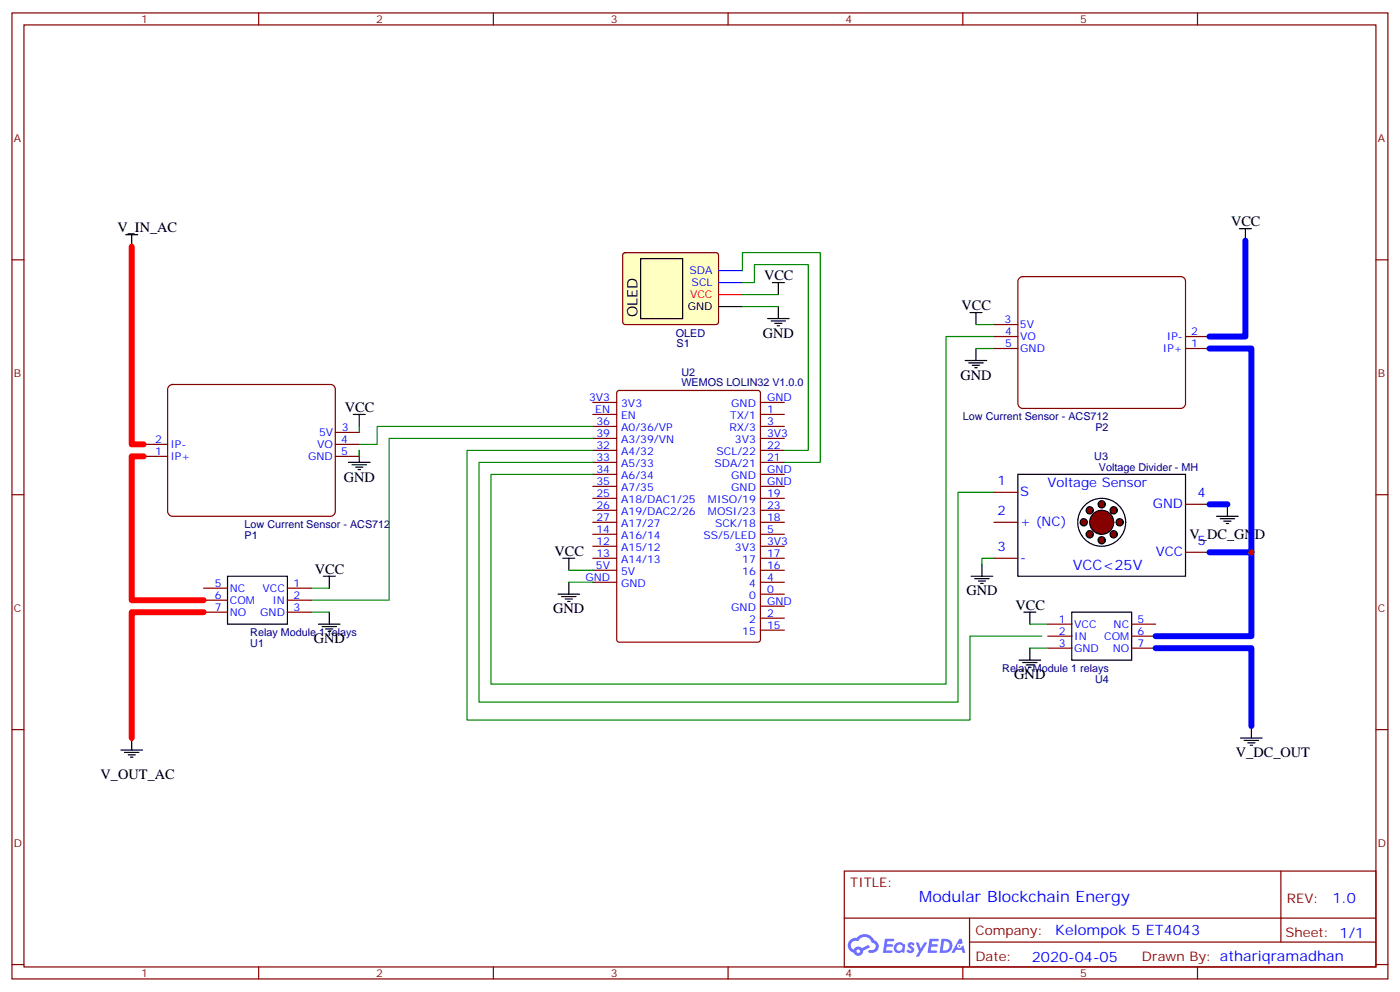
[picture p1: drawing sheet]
<svg xmlns="http://www.w3.org/2000/svg" width="412mm" height="292mm" viewBox="0 0 412 292" stroke-linecap="round" stroke-linejoin="round" font-family="sans-serif">
<g fill="none" stroke="#870000" stroke-width=".35">
<path d="M3.5 3.8h405.4v284.3h-405.4zM7.1 7.3h398.2v277.3h-398.2zM76.2 3.8v3.5M145.3 3.8v3.5M214.5 3.8v3.5M283.6 3.8v3.5M352.8 3.8v3.5M3.5 76.5h3.6M405.3 76.5h3.6M3.5 145.6h3.6M405.3 145.6h3.6M3.5 214.8h3.6"/>
<path d="M405.3 214.8h3.6M248.7 256.4h156.6v28.2h-156.6zM377.3 256.4v20.9M248.7 270.2h156.5M285.6 277.3h119.6M285.6 270.2v14.2M3.5 283.9h3.6M76.2 284.6v3.5M145.3 284.6v3.5M214.5 284.6v3.5M283.6 284.6v3.5M352.8 284.6v3.5"/>
<path d="M405.3 283.9h3.6"/>
</g>
<g fill="#5487ff">
<path d="M267.7 277.6a1.22 1.22 0 0 1 1.7 .2l-.4 .6a.47 .47 0 0 0-.3-.4 .47 .47 0 0 0-.5 .2l.1 .2a1.14 1.14 0 0 1 .8 1.8 1.14 1.14 0 0 1-1.9 0l-.2-.2 .5-.6 .7 .5a.29 .29 0 0 0 .3-.3 .29 .29 0 0 0-.2-.3 1.04 1.04 0 0 1-.6-1.7z"/>
<path d="M260.7 276.3h2.4l.3 .2-.2 .5-1.8 .1-.1 .8h1.5l.3 .4-.3 .4h-1.6l-.2 1.1h1.7l.2 .3-.2 .3-2.6 .1z"/>
<path d="M273.8 276.3h2.4l.3 .2-.1 .5-1.8 .1-.2 .8h1.6l.3 .4-.4 .4h-1.6l-.1 1.1h1.7l.2 .3-.2 .3-2.6 .1z"/>
<path d="M282.6 276.3h.7l.3 1.3-.6 .3a.69 .69 0 0 0-1 .3 .69 .69 0 0 0 .4 .9 .69 .69 0 0 0 .9-.6l.5-.2 .6 2.2h-.8l-.2-.9h-1.8l-.5 .9h-.8z"/>
<path d="M269.8 277.4h.8l.6 1.8 1.1-1.8h.9l-2.6 4.2h-.8l.9-1.5z"/>
<path d="M277.4 276.3l-.6 4.2h1.3a2.11 2.11 0 0 0 2.5-2.1 2.11 2.11 0 0 0-2.5-2.1zM278.1 277.1a1.39 1.39 0 0 1 1.7 1.4 1.39 1.39 0 0 1-1.8 1.3h-.3z"/>
<path d="M263.7 277.9a1.54 1.54 0 0 0-.1 2.2 1.54 1.54 0 0 0 2.2 .1l.6 .3 .3-2.3-.2-.3h-.4a1.49 1.49 0 0 0-2.4 0zM264 278.9a.94 .94 0 0 1 1.8 0 .94 .94 0 0 1-1.8 0z"/>
<path d="M250.4 276.7a2.18 2.18 0 0 0 1.1 3.7 1.44 1.44 0 0 0 1.6 .9 1.44 1.44 0 0 0 1.2-1.4l2-1.1-.5-.7-1.9 1a1.47 1.47 0 0 0-2.4 .4 1.39 1.39 0 0 1-.7-1.9 1.39 1.39 0 0 1 2-.5 2.12 2.12 0 0 1 2.2-1.3 2.12 2.12 0 0 1 1.9 1.7 1.14 1.14 0 0 1 1.1 1.4 1.14 1.14 0 0 1-1.7 .7 .43 .43 0 0 0-.5 .4 .43 .43 0 0 0 .4 .5 1.98 1.98 0 0 0 2.5-1.2 1.98 1.98 0 0 0-1.2-2.6 3.1 3.1 0 0 0-5.3-.6l-.9 .1zM252.3 280a.55 .55 0 0 1 1.1 0 .55 .55 0 0 1-1.1 0z"/>
<circle cx="282.6" cy="278.4" r=".26"/>
</g>
<path d="M49.7 113.7l1.1-.5h46.6a1.41 1.41 0 0 1 1.4 1.4v36a1.51 1.51 0 0 1-1.4 1.4h-46.6a1.51 1.51 0 0 1-1.4-1.4v-36z" fill="#fff" stroke="#800000" stroke-width=".35"/>
<g fill="none" stroke="#870000" stroke-width=".35">
<path d="M174.6 118.5h7.1M181.9 115.1l.5-.2h40.9l.7 .5v72.9l-.4 .7h-41.2l-.7-.4v-73zM224 118.5h7.1M42.3 134.3h7.1M42.3 130.8h7.1M98.8 134.3h7M98.8 130.8h7M98.8 127.3h7M174.6 122h7.1M174.6 125.5h7.1M174.6 129h7.1M174.6 132.6h7.1"/>
<path d="M174.6 136.1h7.1M174.6 139.6h7.1M224 122h7.1M224 125.5h7.1M224 129h7.1M224 132.6h7.1M224 136.1h7.1M224 139.6h7.1M174.6 143.2h7.1M174.6 146.7h7.1M174.6 150.2h7.1M174.6 153.7h7.1"/>
<path d="M174.6 157.3h7.1M224 143.2h7.1M224 146.7h7.1M224 150.2h7.1M224 153.7h7.1M224 157.3h7.1M60 173.1h7M60 176.7h7M84.7 173.1h7M84.7 176.7h7M174.6 160.8h7.1M174.6 164.3h7.1"/>
<path d="M174.6 167.9h7.1M174.6 171.4h7.1M224 160.8h7.1M224 164.3h7.1M224 167.9h7.1M224 171.4h7.1M224 178.4h7.1M224 174.9h7.1M60 180.2h7M84.7 180.2h7M224 185.5h7.1M224 182h7.1"/>
</g>
<path d="M67 169.6h17.7v14.1h-17.7z" fill="none" stroke="#000" stroke-width=".35"/>
<path d="M300.2 82l1.1-.6h46.5a1.41 1.41 0 0 1 1.4 1.4v36a1.51 1.51 0 0 1-1.4 1.4h-46.5a1.51 1.51 0 0 1-1.4-1.4v-36z" fill="#fff" stroke="#800000" stroke-width=".35"/>
<path d="M292.8 99.1h7.1M292.8 95.5h7.1M349.2 99.1h7.1M292.8 102.6h7.1M349.2 102.6h7.1" fill="none" stroke="#870000" stroke-width=".35"/>
<g fill="none" stroke="#000" stroke-width=".35">
<path d="M299.9 139.6h49.3v30h-49.3z"/>
<circle cx="324.6" cy="153.7" r="7.1"/>
</g>
<g fill="#870000" stroke="#000" stroke-width=".35">
<circle cx="324.6" cy="153.7" r="3.5"/>
<circle cx="324.6" cy="159" r="1.06"/>
<circle cx="324.6" cy="148.4" r="1.06"/>
<circle cx="319.3" cy="153.7" r="1.06"/>
<circle cx="329.8" cy="153.7" r="1.06"/>
<circle cx="321" cy="150.2" r="1.06"/>
<circle cx="321" cy="157.3" r="1.06"/>
<circle cx="328.1" cy="150.2" r="1.06"/>
<circle cx="328.1" cy="157.3" r="1.06"/>
</g>
<path d="M292.8 144.9h7.1M292.8 153.7h7.1M349.2 148.4h7.1M292.8 164.3h7.1M349.2 162.6h7.1M308.7 183.7h7M308.7 187.3h7M308.7 190.8h7M333.4 183.7h7M333.4 187.3h7M333.4 190.8h7" fill="none" stroke="#870000" stroke-width=".35"/>
<path d="M315.7 180.2h17.7v14.1h-17.7z" fill="none" stroke="#000" stroke-width=".35"/>
<path d="M183.7 74.6l.4-.2h26.9l.5 .2 .2 .5-.1 20-.6 .4h-27.1l-.5-.7v-19.7z" fill="#ffffc2" stroke="#870000" stroke-width=".35"/>
<g fill="none" stroke="#000" stroke-width=".35">
<path d="M37 69.1h3.6M38.8 69.1v3.5M188.7 76.1h12.4v17.7h-12.4zM365.1 67.3h3.6M366.9 67.3v3.5M211.7 90.2h7M226.1 93.8h6.4M227.2 94.5h4.2M227.5 83.2h3.6M228.2 95.2h2.2M229 95.9h.7M229.3 83.2v3.5"/>
<path d="M229.3 90.2v3.6M285.8 92h3.5M287.5 92v3.5M284.3 106.1h6.4M285.4 106.8h4.2M286.5 107.5h2.1M287.2 108.2h.7M287.5 102.6v3.5M102.7 136.1h6.3M103.7 136.8h4.2M104.1 122h3.5M104.8 137.5h2.1"/>
<path d="M105.5 138.2h.7M105.8 122v3.5M105.8 132.6v3.5M358.4 152h6.4M359.5 152.7h4.2M360.5 153.4h2.2M361.2 154.1h.7M361.6 148.4v3.6M95.2 169.6h3.6M97 169.6v3.5M164.4 174.9h6.3M165.5 175.6h4.2"/>
<path d="M165.8 164.3h3.5M166.5 176.3h2.1M167.2 177h.7M167.6 164.3v3.6M167.6 171.4v3.5M286.1 169.6h6.4M287.2 170.3h4.2M288.2 171h2.1M288.9 171.7h.7M289.3 166.1v3.5M93.8 183.7h6.4M94.9 184.4h4.2"/>
<path d="M96 185.1h2.1M96.7 185.8h.7M97 180.2v3.5M300.2 194.3h6.4M301.3 195h4.2M301.6 180.2h3.6M302.3 195.7h2.1M303 196.4h.7M303.4 180.2v3.5M303.4 190.8v3.5M38.8 217.2v3.6M365.5 217.2h6.3"/>
<path d="M366.5 217.9h4.3M367.6 218.7h2.1M368.3 219.4h.7M368.7 213.7v3.5M35.6 220.8h6.4M36.7 221.5h4.2M37.7 222.2h2.2M38.5 222.9h.7"/>
</g>
<path d="M211.7 79.7h7M211.7 83.2h7" fill="none" stroke="#00f" stroke-width=".35"/>
<path d="M211.7 86.7h7" fill="none" stroke="#f00" stroke-width=".35"/>
<g fill="none" stroke="#008700" stroke-width=".35">
<path d="M218.7 79.7v-5.3h23v61.7h-10.6M218.7 83.2h3.5v-5.3h15.9v54.7h-7M218.7 90.2h10.6M218.7 86.7h10.6M287.5 95.5h5.3M292.8 99.1h-14.1v102.3h-134.1v-61.8h30M287.5 102.6h5.3M105.8 125.5v1.8M105.8 132.6v1.7M174.6 125.5h-63.5v5.3h-5.3M174.6 129h-59.9v47.7h-23M174.6 132.6h-37v79.3h148.2v-24.6h21.1"/>
<path d="M174.6 136.1h-33.5v70.6h141.1v-61.8h10.6M91.7 173.1h5.3M167.6 167.9h7M167.6 171.4h7M292.8 164.3h-3.5v1.8M91.7 180.2h5.3M303.4 183.7h5.3M303.4 190.8h5.3"/>
</g>
<path d="M38.8 72.6v58.2h3.5M42.3 134.3h-3.5v42.4h21.2M60 180.2h-21.2v37" fill="none" stroke="#f00" stroke-width="1.8"/>
<path d="M366.9 70.8v28.3h-10.6M356.3 102.6h12.4v84.7h-28.3M356.3 148.4h5.3M356.3 162.6h12.4M340.4 190.8h28.3v22.9" fill="none" stroke="#00f" stroke-width="1.8"/>
<circle cx="368.7" cy="162.6" r=".88" fill="#c00"/>
<text font-size="4.6" fill="#00f" x="270.8" y="265.4">Modular Blockchain Energy</text>
<g font-size="4.2">
<text x="34.6" y="68.4">V_IN_AC</text>
<text x="362.7" y="66.6">VCC</text>
<text x="225.1" y="82.5">VCC</text>
<text x="187.8" y="93.4" transform="rotate(-90 187.8 93.4)">OLED</text>
<text x="283.3" y="91.3">VCC</text>
<text x="224.7" y="99.4">GND</text>
<text x="282.9" y="111.8">GND</text>
<text x="101.6" y="121.3">VCC</text>
<text x="101.2" y="141.7">GND</text>
<text x="350.4" y="158.7">V_DC_GND</text>
<text x="163.3" y="163.6">VCC</text>
<text x="92.8" y="168.9">VCC</text>
<text x="284.7" y="175.3">GND</text>
<text x="299.2" y="179.5">VCC</text>
<text x="163" y="180.6">GND</text>
<text x="92.4" y="189.4">GND</text>
<text x="298.8" y="200">GND</text>
<text x="364.1" y="222.9">V_DC_OUT</text>
<text x="29.6" y="229.2">V_OUT_AC</text>
</g>
<g font-size="4.2" fill="#00f">
<text x="316" y="167.7">VCC&lt;25V</text>
<text x="392.5" y="265.7">1.0</text>
<text x="310.9" y="275.2">Kelompok 5 ET4043</text>
<text x="304" y="283">2020-04-05</text>
</g>
<g font-size="3.9" fill="#00f">
<text x="293.9" y="142.8">1</text>
<text x="308.6" y="143.4">Voltage Sensor</text>
<text x="300.6" y="146">S</text>
<text x="339.6" y="149.5">GND</text>
<text x="352.8" y="146.3">4</text>
<text x="293.9" y="151.6">2</text>
<text x="300.6" y="154.8">+ (NC)</text>
<text x="352.8" y="160.4">5</text>
<text x="293.9" y="162.2">3</text>
<text x="300.6" y="165.4">-</text>
<text x="340.5" y="163.6">VCC</text>
</g>
<g font-size="3.9" fill="#800">
<text x="250.5" y="261">TITLE:</text>
<text x="379.1" y="265.7">REV:</text>
<text x="287.4" y="275.2">Company:</text>
<text x="378.7" y="275.8">Sheet: 1/1</text>
<text x="287.4" y="282.9">Date:</text>
<text x="336.4" y="282.9">Drawn By: athariqramadhan</text>
</g>
<g font-size="3.2" fill="#800">
<text x="41.6" y="6.8">1</text>
<text x="110.8" y="6.8">2</text>
<text x="179.9" y="6.8">3</text>
<text x="249.1" y="6.8">4</text>
<text x="318.2" y="6.8">5</text>
<text x="4.1" y="41.9">A</text>
<text x="405.9" y="41.9">A</text>
<text x="4.1" y="111.1">B</text>
<text x="405.9" y="111.1">B</text>
<text x="4.1" y="180.2">C</text>
<text x="405.9" y="180.2">C</text>
<text x="4.1" y="249.3">D</text>
<text x="405.9" y="249.3">D</text>
<text x="41.6" y="287.6">1</text>
<text x="110.8" y="287.6">2</text>
<text x="179.9" y="287.6">3</text>
<text x="249.1" y="287.6">4</text>
<text x="318.2" y="287.6">5</text>
</g>
<g font-size="3.2" fill="#00f">
<text x="203.1" y="80.7">SDA</text>
<text x="203.8" y="84.2">SCL</text>
<text x="296" y="95.1">3</text>
<text x="296.1" y="98.7">4</text>
<text x="300.4" y="96.5">5V</text>
<text x="300.6" y="100.1">VO</text>
<text x="343.7" y="100">IP-</text>
<text x="350.9" y="98.6">2</text>
<text x="296.1" y="102.2">5</text>
<text x="300.6" y="103.6">GND</text>
<text x="342.6" y="103.6">IP+</text>
<text x="350.9" y="102.1">1</text>
<text x="173.5" y="118.1">3V3</text>
<text x="183" y="119.9">3V3</text>
<text x="215.4" y="119.9">GND</text>
<text x="226" y="118.1">GND</text>
<text x="175.4" y="121.6">EN</text>
<text x="175.7" y="125.2">36</text>
<text x="183" y="123.4">EN</text>
<text x="215.1" y="123.4">TX/1</text>
<text x="226" y="125.2">3</text>
<text x="226" y="121.6">1</text>
<text x="45.7" y="130.4">2</text>
<text x="50.2" y="131.8">IP-</text>
<text x="93.4" y="131.9">VO</text>
<text x="94" y="128.3">5V</text>
<text x="100.5" y="130.5">4</text>
<text x="100.7" y="126.8">3</text>
<text x="175.7" y="128.7">39</text>
<text x="183" y="126.9">A0/36/VP</text>
<text x="183" y="130.5">A3/39/VN</text>
<text x="214.9" y="126.9">RX/3</text>
<text x="216.5" y="130.5">3V3</text>
<text x="226" y="128.7">3V3</text>
<text x="45.7" y="133.9">1</text>
<text x="50.2" y="135.3">IP+</text>
<text x="90.8" y="135.4">GND</text>
<text x="100.5" y="134">5</text>
<text x="175.7" y="132.2">32</text>
<text x="175.7" y="135.7">33</text>
<text x="183" y="134">A4/32</text>
<text x="183" y="137.5">A5/33</text>
<text x="210.5" y="137.5">SDA/21</text>
<text x="211.1" y="134">SCL/22</text>
<text x="226" y="135.7">21</text>
<text x="226" y="132.2">22</text>
<text x="175.7" y="139.3">34</text>
<text x="175.7" y="142.8">35</text>
<text x="183" y="141">A6/34</text>
<text x="215.4" y="141">GND</text>
<text x="226" y="139.3">GND</text>
<text x="226" y="142.8">GND</text>
<text x="175.7" y="146.3">25</text>
<text x="175.7" y="149.9">26</text>
<text x="183" y="144.6">A7/35</text>
<text x="183" y="148.1">A18/DAC1/25</text>
<text x="208.6" y="148.1">MISO/19</text>
<text x="215.4" y="144.6">GND</text>
<text x="226" y="149.9">23</text>
<text x="226" y="146.3">19</text>
<text x="175.7" y="153.4">27</text>
<text x="183" y="151.6">A19/DAC2/26</text>
<text x="183" y="155.2">A17/27</text>
<text x="208.6" y="151.6">MOSI/23</text>
<text x="210.7" y="155.2">SCK/18</text>
<text x="226" y="153.4">18</text>
<text x="175.7" y="156.9">14</text>
<text x="175.7" y="160.4">12</text>
<text x="183" y="158.7">A16/14</text>
<text x="207.3" y="158.7">SS/5/LED</text>
<text x="226" y="160.4">3V3</text>
<text x="226" y="156.9">5</text>
<text x="175.6" y="167.5">5V</text>
<text x="175.7" y="164">13</text>
<text x="183" y="162.2">A15/12</text>
<text x="183" y="165.7">A14/13</text>
<text x="216.5" y="162.2">3V3</text>
<text x="218.7" y="165.7">17</text>
<text x="226" y="164">17</text>
<text x="226" y="167.5">16</text>
<text x="63.2" y="172.8">5</text>
<text x="86.4" y="172.8">1</text>
<text x="172.5" y="171">GND</text>
<text x="183" y="169.3">5V</text>
<text x="183" y="172.8">GND</text>
<text x="218.7" y="169.3">16</text>
<text x="220.7" y="172.8">4</text>
<text x="226" y="171">4</text>
<text x="63.2" y="176.3">6</text>
<text x="63.2" y="179.8">7</text>
<text x="67.7" y="174.2">NC</text>
<text x="67.7" y="177.7">COM</text>
<text x="77.4" y="174.2">VCC</text>
<text x="80.3" y="177.7">IN</text>
<text x="86.4" y="176.3">2</text>
<text x="86.4" y="179.8">3</text>
<text x="215.4" y="179.8">GND</text>
<text x="220.7" y="176.3">0</text>
<text x="226" y="178.1">GND</text>
<text x="226" y="174.6">0</text>
<text x="67.7" y="181.3">NO</text>
<text x="76.7" y="181.3">GND</text>
<text x="220.7" y="183.4">2</text>
<text x="226" y="185.1">15</text>
<text x="226" y="181.6">2</text>
<text x="312" y="183.4">1</text>
<text x="316.4" y="184.8">VCC</text>
<text x="328.1" y="184.8">NC</text>
<text x="335.1" y="183.4">5</text>
<text x="218.7" y="186.9">15</text>
<text x="312" y="186.9">2</text>
<text x="312" y="190.4">3</text>
<text x="316.4" y="188.3">IN</text>
<text x="316.4" y="191.8">GND</text>
<text x="325.3" y="188.3">COM</text>
<text x="327.8" y="191.8">NO</text>
<text x="335.1" y="186.9">6</text>
<text x="335.1" y="190.4">7</text>
</g>
<text font-size="3.2" fill="#f00" x="203.3" y="87.8">VCC</text>
<text font-size="3.2" x="202.6" y="91.3">GND</text>
<g font-size="3.2" fill="#000080">
<text x="199.1" y="99.1">OLED</text>
<text x="199.3" y="102.2">S1</text>
<text x="200.7" y="113.7">WEMOS LOLIN32 V1.0.0</text>
<text x="200.7" y="110.5">U2</text>
<text x="283.7" y="123.8">Low Current Sensor - ACS712</text>
<text x="322.7" y="126.9">P2</text>
<text x="322.4" y="135.4">U3</text>
<text x="323.7" y="138.6">Voltage Divider - MH</text>
<text x="72.1" y="155.5">Low Current Sensor - ACS712</text>
<text x="72.1" y="158.6">P1</text>
<text x="73.7" y="187.3">Relay Module 1 relays</text>
<text x="73.7" y="190.4">U1</text>
<text x="295.3" y="197.8">Relay Module 1 relays</text>
<text x="322.6" y="201">U4</text>
</g>
</svg>
